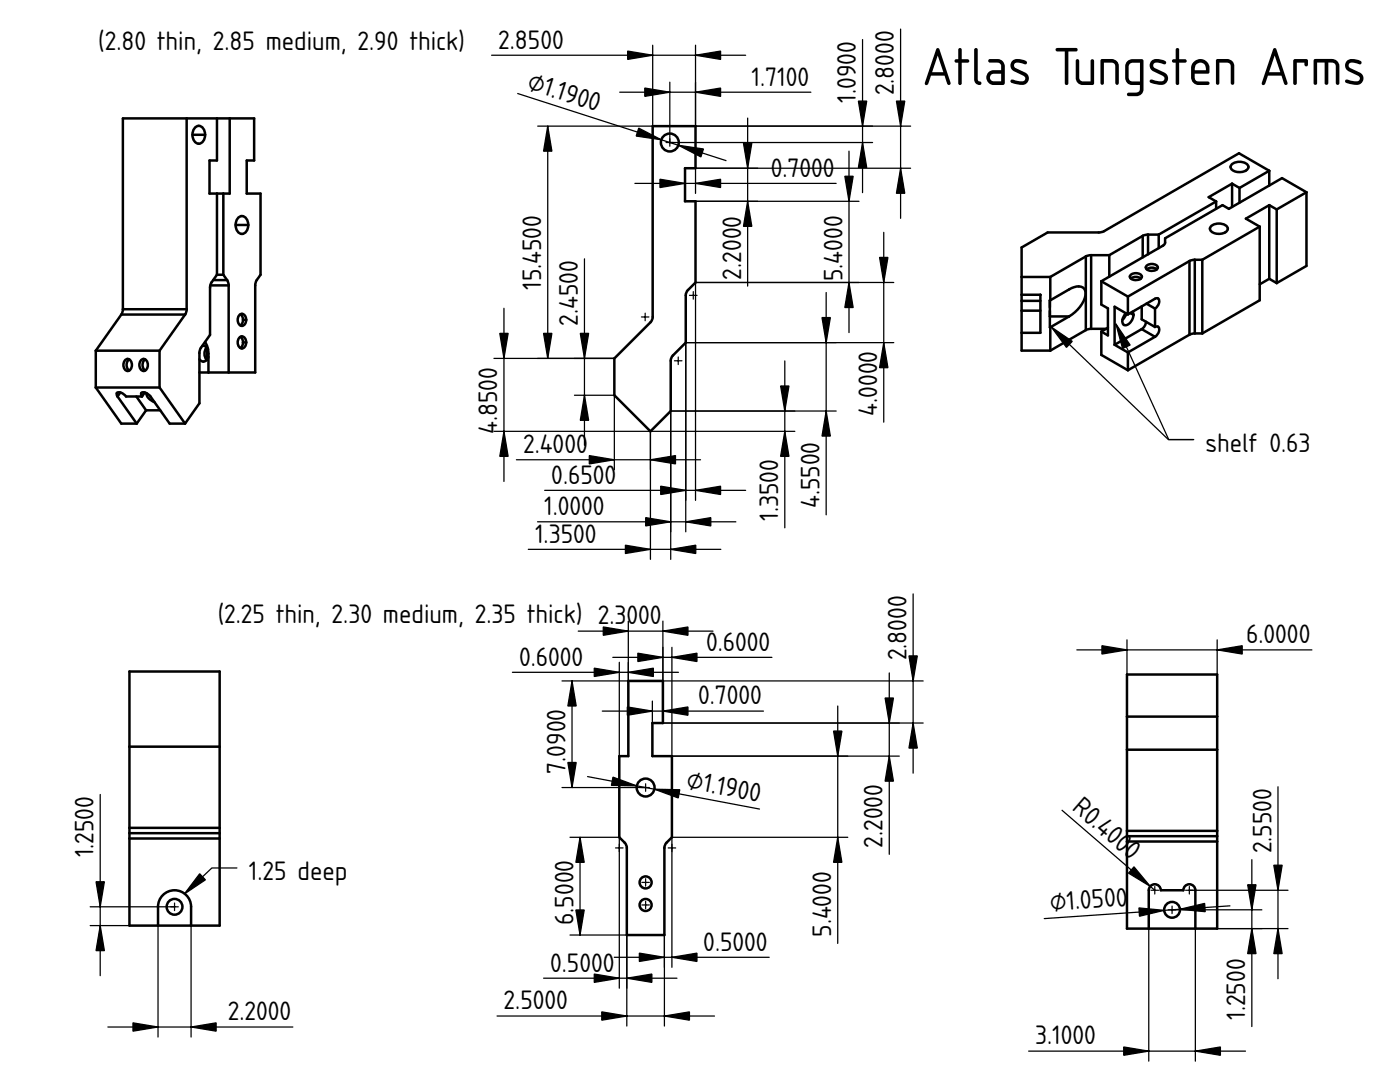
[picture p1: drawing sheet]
<svg xmlns="http://www.w3.org/2000/svg" width="279mm" height="216mm" viewBox="0 0 279 216" stroke-linecap="round" stroke-linejoin="round" font-family="sans-serif">
<path d="M130.7 55.6h.1" fill="none" stroke="#000" stroke-width=".2"/>
<circle cx="133.7" cy="28.4" r="1.79" fill="#fff"/>
<g fill="none" stroke="#000" stroke-width=".5">
<path d="M130.3 25.2h8.5v8.4h-2.1v6.6h2.1v16.2l-1.5 1.5-.4 .7v9.8l-2.6 2.5-.4 .8v10.3l-4.1 4.1-7.2-7.2v-7.4l7.2-7.2 .4-.8z"/>
<circle cx="133.7" cy="28.4" r="1.79"/>
</g>
<g fill="#000" stroke="#080808" stroke-width=".25">
<path d="M133.7 27.7v1.5zM132.9 28.4h1.5z" fill-rule="evenodd"/>
<path d="M138.4 58.2v1.5zM137.6 58.9h1.5z" fill-rule="evenodd"/>
<path d="M128.8 62.5v1.5zM128 63.2h1.5z" fill-rule="evenodd"/>
<path d="M135.4 71.2v1.5zM134.6 72h1.5z" fill-rule="evenodd"/>
</g>
<path d="M130.7 55.6h.1" fill="none" stroke="#000" stroke-width=".2"/>
<g fill="none" stroke="#000" stroke-width=".25">
<path d="M98.1 11h50.7M103.3 18.7l41.6 13.3M123.7 18.4h38.1M130.3 9v16.2h-23M133.7 16.4v12h40.4M138.8 9v16.2h42.9M172.1 7.9v30.5M179.7 5.8v37.8M109.3 25.2v46.3M126.7 36.6h40.2M138.8 33.6v5M149.2 23.6v33.5"/>
<path d="M169.4 30.2v36.2M181.7 33.6h-45v5M116.6 51.6v37.3M136.7 40.2h34.7M164.9 58.4v44.3M176.4 46.4v37.8M178.4 56.4h-39.6v43.4M98.6 71.5h24M100.6 61.5v34.6M114.6 78.9h8v14.8M156.6 72v33.3M178.4 68.4h-41.5v37.7"/>
<path d="M98.6 86.1h60M103.1 91.7h36.7M108.7 97.8h40.1M129.8 86.1v25.5M166.9 82h-33v29.6M105.4 109.6h38.5M107.3 104.1h39.6"/>
</g>
<g fill="#000" stroke="#000" stroke-width=".25">
<path d="M125.3 10.2l5 .8-5 .9zM128.7 17.6l5 .8-5 .8zM138.8 11l5-.8v1.7zM138.8 18.4l5-.8v1.6zM109.3 25.2l.8 5h-1.6zM127.5 25.6l4.5 2.3-5-.7zM135.4 29l5 .7-.5 1.6zM131.7 35.8l5 .8-5 .8zM138.8 36.6l5-.8v1.6zM148.4 28.6h1.6l-.8 5zM172.1 28.4l.9 5h-1.7zM171.3 20.2h1.7l-.9 5z"/>
<path d="M179.7 33.6l.9 5h-1.7zM178.9 20.2h1.7l-.9 5zM149.2 40.2l.8 5h-1.6zM169.4 56.4l.9 5h-1.7zM168.6 35.2h1.7l-.9 5zM175.5 51.4h1.7l-.8 5zM99.7 66.5h1.7l-.8 5zM108.5 66.5h1.6l-.8 5zM116.6 78.9l.9 5h-1.7zM115.8 66.5h1.7l-.9 5zM164 63.4h1.7l-.8 5zM176.4 68.4l.8 5h-1.7z"/>
<path d="M100.6 86.1l.8 5h-1.7zM117.6 90.9l5 .8-5 .9zM129.8 91.7l5-.8v1.7zM131.9 97l5 .8-5 .9zM138.8 97.8l5-.8v1.7zM155.8 77h1.7l-.9 5zM156.6 86.1l.9 5h-1.7zM164.9 82l.8 5h-1.7zM124.8 108.8l5 .8-5 .8zM128.9 103.3l5 .8-5 .9zM133.9 109.6l5-.8v1.6zM136.9 104.1l5-.8v1.7z"/>
</g>
<path d="M125.4 135.9h6.9v8.4h-2.1v6.6h3.9v16.2l-1.3 1.3-.2 .8v17.4h-7.5v-17.4l-.3-.8-1.2-1.3v-16.2h1.8z" fill-rule="evenodd" fill="#fff"/>
<path d="M128.8 161.2h.1" fill="none" stroke="#000" stroke-width=".2"/>
<g fill="#fff">
<circle cx="128.8" cy="157.1" r="1.79"/>
<circle cx="128.8" cy="176.1" r="1.2"/>
<circle cx="128.8" cy="180.6" r="1.2"/>
</g>
<g fill="none" stroke="#000" stroke-width=".5">
<path d="M125.4 135.9h6.9v8.4h-2.1v6.6h3.9v16.2l-1.3 1.3-.2 .8v17.4h-7.5v-17.4l-.3-.8-1.2-1.3v-16.2h1.8z"/>
<circle cx="128.8" cy="157.1" r="1.79"/>
<circle cx="128.8" cy="176.1" r="1.2"/>
<circle cx="128.8" cy="180.6" r="1.2"/>
</g>
<g fill="#000" stroke="#080808" stroke-width=".25">
<path d="M128.8 156.4v1.5zM128.1 157.1h1.5z" fill-rule="evenodd"/>
<path d="M123.6 168.4v1.5zM122.8 169.2h1.5z" fill-rule="evenodd"/>
<path d="M128.8 175.3v1.5zM128.1 176.1h1.5z" fill-rule="evenodd"/>
<path d="M134.1 168.4v1.5zM133.3 169.2h1.5z" fill-rule="evenodd"/>
<path d="M128.8 179.8v1.5zM128.1 180.6h1.5z" fill-rule="evenodd"/>
</g>
<path d="M128.8 161.2h.1" fill="none" stroke="#000" stroke-width=".2"/>
<g fill="none" stroke="#000" stroke-width=".25">
<path d="M182.2 118.5v35.8M102.3 134.2h33.1M112.2 135.9h13.2M114.2 135.9v21.2M115.4 125.9h26.9M122.3 131.2h31.8M123.6 132.2v18.7M125.4 123.9v12.3M130.2 139.9v4.4M132.3 123.9v20.4h51.9M132.3 135.9h51.9M134.1 129.2v21.7h45.4"/>
<path d="M177.5 134.3v36.2M112.2 157.1h16.6M117.3 155l34.3 6.4M120.2 141.9h32.2M167.2 140.9v47.3M113.8 167.1h9.8v30.1M115.8 167.1v19.5M169.2 167.1h-35.1v25.9M108.5 195.2h26.6M113.8 186.6h11.3v18.1M122.6 191h30.9M132.6 186.6v18.1"/>
<path d="M99.2 202.7h43.4"/>
</g>
<g fill="#000" stroke="#000" stroke-width=".25">
<path d="M114.2 135.9l.8 5h-1.7zM118.6 133.3l5 .9-5 .8zM120.4 125.1l5 .8-5 .9zM125.4 134.2l5-.9v1.7zM132.3 125.9l5-.8v1.7zM127.3 130.3l5 .9-5 .8zM134.1 131.2l5-.9v1.7zM181.4 130.9h1.7l-.9 5zM113.3 152.1h1.7l-.8 5zM122.3 155.1l4.8 1.7-5.1-.1zM125.2 141.1l5 .8-5 .8zM130.6 157.5l5.1 .1-.3 1.6z"/>
<path d="M132.3 141.9l5-.8v1.6zM166.4 145.9h1.6l-.8 5zM177.5 150.9l.8 5h-1.7zM176.6 139.3h1.7l-.8 5zM182.2 144.3l.9 5h-1.7zM115.8 167.1l.8 5h-1.7zM167.2 167.1l.8 5h-1.6zM114.9 181.6h1.7l-.8 5zM118.6 194.4l5 .8-5 .8zM125.1 195.2l5-.8v1.6zM127.6 190.2l5 .8-5 .8zM134.1 191l5-.8v1.6z"/>
<path d="M120.1 201.9l5 .8-5 .9zM132.6 202.7l5-.8v1.7z"/>
</g>
<path d="M224.9 134.6h18v50.7h-18z" fill-rule="evenodd" fill="#fff"/>
<path d="M233.9 159.9h.1" fill="none" stroke="#000" stroke-width=".2"/>
<path d="M224.9 149.6h18v16.2h-18z" fill-rule="evenodd" fill="#fff"/>
<path d="M233.9 159.9h.1" fill="none" stroke="#000" stroke-width=".2"/>
<g fill="#fff">
<path d="M224.9 167.9h18v17.4h-4.3v-7.7a1.2 1.2 0 0 0-1.2-1.2 1.2 1.2 0 0 0-1.2 1.2h-4.5a1.2 1.2 0 0 0-1.2-1.2 1.2 1.2 0 0 0-1.2 1.2v7.7h-4.4z" fill-rule="evenodd"/>
<path d="M224.9 134.6h18v8.4h-18z" fill-rule="evenodd"/>
<path d="M224.9 143h18v6.6h-18z" fill-rule="evenodd"/>
<path d="M229.5 176.9a1.2 1.2 0 0 1 1.3-.4 1.2 1.2 0 0 1 .9 1.1h4.5a1.2 1.2 0 0 1 1.2-1.2 1.2 1.2 0 0 1 1.2 1.2v7.7h-9.3v-7.7z" fill-rule="evenodd"/>
<path d="M224.9 166.9h18v1h-18z" fill-rule="evenodd"/>
<path d="M224.9 165.8h18v1.1h-18z" fill-rule="evenodd"/>
<circle cx="233.9" cy="181.5" r="1.58"/>
</g>
<g fill="none" stroke="#000" stroke-width=".5">
<path d="M224.9 134.6h18v50.7h-18zM224.9 143h18M224.9 149.6h18M224.9 165.8h18M224.9 167.9h18M224.9 166.9h18M229.3 185.3v-7.7a1.2 1.2 0 0 1 1.2-1.2 1.2 1.2 0 0 1 1.2 1.2h4.5a1.2 1.2 0 0 1 1.2-1.2 1.2 1.2 0 0 1 1.2 1.2v7.7"/>
<circle cx="233.9" cy="181.5" r="1.58"/>
</g>
<g fill="#000" stroke="#080808" stroke-width=".25">
<path d="M230.5 176.9v1.5zM229.7 177.6h1.5z" fill-rule="evenodd"/>
<path d="M237.4 176.9v1.5zM236.6 177.6h1.5z" fill-rule="evenodd"/>
<path d="M233.9 180.8v1.5zM233.2 181.5h1.5z" fill-rule="evenodd"/>
</g>
<path d="M233.9 159.9h.1" fill="none" stroke="#000" stroke-width=".2"/>
<g fill="none" stroke="#000" stroke-width=".25">
<path d="M214.9 129.7h46.9M224.9 127.7v6.9M242.9 127.7v6.9M255 157v38.3M212 161.7l18.5 15.9M237.4 177.6h19.6M249.8 171.5v33.3M229.3 185.3v26.4M233.9 181.5h17.9M238.6 185.3v26.4M242.9 185.3h14.1M245.5 180.7l-37.1 2.6"/>
<path d="M205.3 209.7h43.3"/>
</g>
<path d="M219.9 128.8l5 .9-5 .8zM242.9 129.7l5-.9v1.7zM226.3 173l3.3 3.9-4.4-2.7zM254.2 172.6h1.7l-.9 5zM227.3 181.2l5 .5-4.9 1.1zM235.5 181.4l4.9-1.1 .1 1.6zM249 176.5h1.7l-.9 5zM249.8 185.3l.9 5h-1.7zM255 185.3l.9 5h-1.7zM224.3 208.9l5 .8-5 .9zM238.6 209.7l5-.8v1.7z" fill="#000" stroke="#000" stroke-width=".25"/>
<path d="M25.8 134h18v50.7h-18z" fill-rule="evenodd" fill="#fff"/>
<path d="M34.8 159.3h.1" fill="none" stroke="#000" stroke-width=".2"/>
<path d="M25.8 149h18v16.2h-18z" fill-rule="evenodd" fill="#fff"/>
<path d="M34.8 159.3h.1" fill="none" stroke="#000" stroke-width=".2"/>
<g fill="#fff">
<path d="M25.8 167.3h18v17.4h-5.7v-3.8a3.3 3.3 0 0 0-3.3-3.3 3.3 3.3 0 0 0-3.3 3.3v3.8h-5.7z" fill-rule="evenodd"/>
<path d="M25.8 134h18v15h-18z" fill-rule="evenodd"/>
<path d="M32.5 178.6a3.3 3.3 0 0 1 3.6-.7 3.3 3.3 0 0 1 2 3v3.8h-6.6v-3.8a3.3 3.3 0 0 1 1-2.3z" fill-rule="evenodd"/>
<path d="M25.8 166.3h18v1h-18z" fill-rule="evenodd"/>
<path d="M25.8 165.2h18v1.1h-18z" fill-rule="evenodd"/>
<circle cx="34.8" cy="180.9" r="1.58"/>
</g>
<g fill="none" stroke="#000" stroke-width=".5">
<path d="M25.8 134h18v50.7h-18zM25.8 149h18M25.8 165.2h18M25.8 166.3h18M25.8 167.3h18M31.5 184.7v-3.8a3.3 3.3 0 0 1 3.3-3.3 3.3 3.3 0 0 1 3.3 3.3v3.8"/>
<circle cx="34.8" cy="180.9" r="1.58"/>
</g>
<path d="M34.8 180.2v1.5zM34.1 180.9h1.5z" fill-rule="evenodd" fill="#000" stroke="#080808" stroke-width=".25"/>
<path d="M34.8 159.3h.1" fill="none" stroke="#000" stroke-width=".2"/>
<path d="M20 158.5v36.2M47.3 173.2h-5l-5.5 5.2M18 184.7h7.8M18 180.9h16.8M31.5 184.7v22.2M38.1 184.7v22.2M21.5 204.9h36.9" fill="none" stroke="#000" stroke-width=".25"/>
<path d="M39.8 174.3l1.2 1.3-4.2 2.8zM20 184.7l.8 5h-1.6zM19.2 175.9h1.6l-.8 5zM26.5 204.1l5 .8-5 .9zM38.1 204.9l5-.8v1.7z" fill="#000" stroke="#000" stroke-width=".25"/>
<path d="M203.9 49.4l5.2-3h10.2l.8-.2 27.2-15.6 6 3.5v2.9l2.6-1.5 4.8 2.9v14.7l-5.9 3.4-1.5-.9-1.9 1.1v3.2l-11.5 6.6h-1.7l-.8 .3-12.3 7.1-5.3-3.1v-4.6l.9-.6h-2.9l-.9 .2-7.3 4.2h-5.7z" fill-rule="evenodd" fill="#fff"/>
<path d="M232.3 52.2h.1" fill="none" stroke="#000" stroke-width=".2"/>
<path d="M203.9 49.4l5.2-3h10.2l.8-.2 27.2-15.6 6 3.5-5.9 3.4-1.5-.9-4.7 2.7 1.5 .9-11.5 6.6h-2.1l-.8 .2-6.9 3.9h-3.6l-.9 .2-7.3 4.2h-5.7z" fill-rule="evenodd" fill="#fff"/>
<path d="M232.3 52.2h.1" fill="none" stroke="#000" stroke-width=".2"/>
<path d="M219.8 56.1l12.3-7.1 .4-.4v-1.1l11.5-6.6 1.2 .8 10.7-6.2 4.8 2.9-5.9 3.4-1.5-.9-4.7 2.7 2.8 1.6-11.5 6.6-1.7 .1-.8 .2-12.3 7.1z" fill-rule="evenodd" fill="#fff"/>
<path d="M232.3 52.2h.1" fill="none" stroke="#000" stroke-width=".2"/>
<g fill="#fff">
<path d="M239.9 51.8l11.5-6.6v14.7l-11.5 6.6z" fill-rule="evenodd"/>
<path d="M225.1 59.2l12.3-7.1v14.7l-12.3 7.1v-3.6l5.4-3.1a1.43 1.43 0 0 0 .6-2h-.6v-3.6a1.43 1.43 0 0 0 .6-2h-.6l-5.4 3.1z" fill-rule="evenodd"/>
</g>
<path d="M232.3 52.2h.1" fill="none" stroke="#000" stroke-width=".2"/>
<g fill="#fff">
<path d="M209.5 63.1h3.9l-3.8 2.2z"/>
<path d="M254.8 41.8l5.9-3.4v14.7l-5.9 3.4z" fill-rule="evenodd"/>
<path d="M209.6 55.3l7.1-4.1v14.7l-7.1 4.1v-4.7l3.8-2.2a6.4 6.4 0 0 0 3.3-4.7 1.6 1.6 0 0 0-2.6-1l-4.5 2.5z" fill-rule="evenodd"/>
<path d="M203.9 55.3h5.7v14.7h-5.7v-3.6h3.7v-7.6h-3.7z" fill-rule="evenodd"/>
<path d="M219.8 56.1l5.3 3.1v3.5l-2.7-1.5v7.6l2.7 1.5v3.6l-5.3-3.1v-4.6l1.3 .7v-5.4l-1.3-.7z" fill-rule="evenodd"/>
<path d="M217.8 50.9h3.6v4.3l-1.6 .9v4.7l1.3 .7v3.9l-.4 .2h-2.9z" fill-rule="evenodd"/>
<path d="M248.6 43.6l4.7-2.7v14.7l-1.9 1.1v-11.5z" fill-rule="evenodd"/>
<path d="M209.6 59.9l3.8-2.1a3.1 3.1 0 0 1 2.7-.4 2.02 2.02 0 0 1 .2 2.6l-1.2 1.8-1.7 1.3h-3.9z" fill-rule="evenodd"/>
<path d="M221.4 50.9l6.7-3.8v4.3l-6.7 3.8z" fill-rule="evenodd"/>
<path d="M222.4 61.2l2.3 1.3a1.71 1.71 0 0 0-.4 2.3 1.88 1.88 0 0 0 1.9-2l-.2-.6 1.9-1.1v2.6l.8 .5-.3 1-.5 .5-5.5 3.1z" fill-rule="evenodd"/>
<path d="M238.4 51.8h1.5v14.7h-1.5z" fill-rule="evenodd"/>
<path d="M253.3 40.9l1.5 .9v14.7l-1.5-.9z" fill-rule="evenodd"/>
<path d="M231.2 46.8l11.5-6.6v1.5l-10.2 5.8v1.1l-1.3 .9z" fill-rule="evenodd"/>
<path d="M247.4 37.5l5.9-3.4v2.9l-5.9 3.4z" fill-rule="evenodd"/>
<path d="M222.4 68.8l5.5-3.1 2.6 1.5-5.4 3.1z" fill-rule="evenodd"/>
<path d="M203.9 62h3.7v4.4h-3.7z" fill-rule="evenodd"/>
<path d="M237.4 52.1l1-.3v14.7l-1 .3z" fill-rule="evenodd"/>
<path d="M216.7 51.2l1.1-.3v14.7l-1.1 .3z" fill-rule="evenodd"/>
<path d="M241.2 39.3l4.7-2.7v4.7l-.7 .4-1.2-.8-1.3 .8v-1.5z" fill-rule="evenodd"/>
<path d="M227.9 61.1l.9-.5 1.7 1v3.6l-2.6-1.5z" fill-rule="evenodd"/>
<path d="M203.9 60h3.7v2h-3.7z" fill-rule="evenodd"/>
<path d="M229.1 46.8h2.1v2.7l-2.1 1.2z" fill-rule="evenodd"/>
<path d="M245.9 32.7a2.51 2.51 0 0 1 3.2 .3 1.06 1.06 0 0 1-1.2 1.3h-.4a1.68 1.68 0 0 1-1.9-1z" fill-rule="evenodd"/>
<path d="M241.8 45a2.51 2.51 0 0 1 3.1 .3 1.06 1.06 0 0 1-1.1 1.3l-.4 .1a1.68 1.68 0 0 1-1.9-1.1z" fill-rule="evenodd"/>
<path d="M245.9 36.6l1.5 .9v2.9l-1.5 .9z" fill-rule="evenodd"/>
<path d="M228.7 64.2l1.8 1a.6 .6 0 0 1 .8 .1 .6 .6 0 0 1 0 .8l-.3 .7-.5 .4-2.6-1.5 .6-.8z" fill-rule="evenodd"/>
<path d="M203.9 58.8h3.7v1.2h-3.7z" fill-rule="evenodd"/>
<path d="M228.1 47.1l1-.3v3.9l-1 .7z" fill-rule="evenodd"/>
<path d="M224.8 62.6l.3 .1 .5-.2 .6 .3a2.19 2.19 0 0 1-1.6 2.1 .77 .77 0 0 1-.6-.6 .77 .77 0 0 1 .3-.8z" fill-rule="evenodd"/>
<path d="M228.8 60.6l1.7-1a.6 .6 0 0 1 .8 .1 .6 .6 0 0 1 0 .8l-.3 .6-.5 .5z" fill-rule="evenodd"/>
<path d="M228.8 53.1a1.49 1.49 0 0 1 2.3 .3 1.37 1.37 0 0 1-2.4 0z" fill-rule="evenodd"/>
<path d="M225.6 54.9a1.49 1.49 0 0 1 2.3 .3 1.37 1.37 0 0 1-2.4 0z" fill-rule="evenodd"/>
<path d="M228.8 53.1a1.49 1.49 0 0 1 2.3 .3l-.2 .3a1.75 1.75 0 0 0-2 0l-.2-.3z" fill-rule="evenodd"/>
<path d="M225.6 54.9a1.49 1.49 0 0 1 2.3 .3l-.2 .4a1.75 1.75 0 0 0-2 0l-.2-.4z" fill-rule="evenodd"/>
<path d="M219.8 66.2l1.3-.8v1.5z" fill-rule="evenodd"/>
<path d="M225.7 55.6a1.75 1.75 0 0 1 2 0 1.72 1.72 0 0 1-2 0z" fill-rule="evenodd"/>
<path d="M228.9 53.7a1.75 1.75 0 0 1 2 0 1.72 1.72 0 0 1-2 0z" fill-rule="evenodd"/>
<path d="M224.7 62.5l.1 .1-.1 .3-.7 .9 .3-.7z" fill-rule="evenodd"/>
<path d="M225.6 62.5l.4-.3 .2 .6z" fill-rule="evenodd"/>
</g>
<g fill="none" stroke="#000" stroke-width=".5">
<path d="M245.9 36.6l1.5 .9M245.9 36.6l-4.7 2.7 1.5 .9M245.9 36.6v4.7M245.9 32.7a2.51 2.51 0 0 1 3.2 .3 1.06 1.06 0 0 1-1.2 1.3h-.4a1.68 1.68 0 0 1-1.9-1zM247.4 37.5v2.9M253.3 34.1l-6-3.5-27.2 15.6-.8 .2h-10.2l-5.2 3v20.6h5.7M253.3 34.1v2.9M253.3 34.1l-5.9 3.4M260.7 38.4l-4.8-2.9-10.7 6.2-1.2-.8-11.5 6.6v1.1l-.4 .4-12.3 7.1M260.7 38.4v14.7l-5.9 3.4M260.7 38.4l-5.9 3.4M203.9 55.3h5.7"/>
<path d="M203.9 58.8h3.7v7.6h-3.7M209.6 59.9l3.8-2.1a3.1 3.1 0 0 1 2.7-.4 2.02 2.02 0 0 1 .2 2.6l-1.2 1.8-1.7 1.3M209.6 55.3v4.6M209.6 59.9v5.4M216.7 51.2l-7.1 4.1M216.7 51.2v14.7M217.8 50.9l-1.1 .3M217.8 50.9h3.6M217.8 50.9v14.7M219.8 56.1l5.3 3.1M219.8 56.1v4.7l1.3 .7v5.4l-1.3-.7M221.4 50.9v4.3"/>
<path d="M225.1 59.2v3.5M225.6 54.9a1.49 1.49 0 0 1 2.3 .3 1.38 1.38 0 0 1-2.4 0zM225.7 55.6a1.75 1.75 0 0 1 2 0M228.1 47.1l-6.7 3.8M228.1 47.1v4.3M228.8 53.1a1.49 1.49 0 0 1 2.3 .3 1.38 1.38 0 0 1-2.4 0zM228.9 53.7a1.75 1.75 0 0 1 2 0M229.1 46.8l-1 .3M229.1 46.8h2.1M229.1 46.8v3.9M231.2 46.8v2.7M237.4 52.1l-12.3 7.1"/>
<path d="M237.4 52.1v14.7M238.4 51.8l-1 .3M238.4 51.8h1.5M238.4 51.8v14.7M239.9 51.8v14.7M241.8 45a2.51 2.51 0 0 1 3.1 .3 1.06 1.06 0 0 1-1.1 1.3l-.4 .1a1.68 1.68 0 0 1-1.9-1.1zM242.7 40.2l-11.5 6.6M242.7 40.2v1.5M251.4 45.2v14.7l-11.5 6.6M251.4 45.2l-11.5 6.6M253.3 40.9v14.7M253.3 40.9l1.5 .9"/>
<path d="M253.3 40.9l-4.7 2.7 2.8 1.6M253.3 55.6l1.5 .9M253.3 55.6l-1.9 1.1M254.8 41.8v14.7M203.9 60h3.7M203.9 62h3.7M209.5 63.1h3.9M209.6 65.3v4.7M213.4 63.1l-3.8 2.2M216.7 65.9l-7.1 4.1M217.8 65.6l-1.1 .3M217.8 65.6h2.9"/>
<path d="M219.8 66.2v4.6l5.3 3.1M221.1 65.4l-1.3 .8M222.4 68.8l2.7 1.5M224.7 62.5a1.7 1.7 0 0 0-.4 2.3 1.88 1.88 0 0 0 1.9-2M224.8 62.6l-.3 .6-.5 .6M225.1 70.3v3.6M225.1 62.7l-2.7-1.5v7.6M225.6 62.5l.6 .3M226 62.2l.2 .6M227.9 65.7l-5.5 3.1M227.9 61.1v2.6l2.6 1.5M227.9 65.7l2.6 1.5"/>
<path d="M228.7 64.2l-.2 .7-.6 .8M228.8 60.6l1.7 1M230.5 61.6a1.43 1.43 0 0 0 .6-2h-.6l-5.4 3.1M230.5 65.2a.6 .6 0 0 1 .8 .1 .6 .6 0 0 1 0 .8l-.3 .7-.5 .4M230.5 61.6v3.6M230.5 67.2l-5.4 3.1M237.4 66.8l-12.3 7.1M238.4 66.5l-1 .3M238.4 66.5h1.5"/>
</g>
<path d="M232.3 52.2h.1" fill="none" stroke="#000" stroke-width=".2"/>
<path d="M209.8 65.3l23.4 22.4h5M222.7 64.7l10.5 23h5" fill="none" stroke="#000" stroke-width=".25"/>
<path d="M209.8 65.3l4.2 2.8-1.2 1.2zM222.7 64.7l2.8 4.2-1.5 .6z" fill="#000" stroke="#000" stroke-width=".25"/>
<path d="M24.5 23.6h26.2v8.4h-1.5v6.6h2.8v16.2a3.4 3.4 0 0 0-1 1.9l-.1 17.6h-11.1v6.2l-2.9 4h-3l-1.9-2.6h-2.8l-1.9 2.6h-3.1l-5.1-7.2v-7.3l5.1-7.2 .3-.8z" fill-rule="evenodd" fill="#fff"/>
<path d="M35.6 54.1h.1" fill="none" stroke="#000" stroke-width=".2"/>
<path d="M24.5 23.6h12.8v38.1h-12.8z" fill-rule="evenodd" fill="#fff"/>
<path d="M35.6 54.1h.1" fill="none" stroke="#000" stroke-width=".2"/>
<path d="M37.3 23.6h6v8.4h-1.5v6.6h1.5v16.2l-1.2 1.7-.2 .6v9.7l-1.8 2.6-.3 .8v10.3l-2.9 4-5.1-7.2v-7.3l5.1-7.2 .3-.8z" fill-rule="evenodd" fill="#fff"/>
<path d="M35.6 54.1h.1" fill="none" stroke="#000" stroke-width=".2"/>
<g fill="#fff">
<path d="M45.8 23.6h4.9v8.4h-1.5v6.6h2.8v16.2a3.4 3.4 0 0 0-1 1.9l-.1 17.6h-5.3v-17.6a3.4 3.4 0 0 0-1-1.9v-16.2h1.2z" fill-rule="evenodd"/>
<path d="M19.1 70h12.7v7.3h-12.7z" fill-rule="evenodd"/>
<path d="M24.2 62.8h12.7l-5.1 7.2h-12.7z" fill-rule="evenodd"/>
<path d="M42 56.9h3.6v17.4h-4v-3.1a4.7 4.7 0 0 0-.7-3l1-1.4z" fill-rule="evenodd"/>
<path d="M19.1 77.3h12.7l5.1 7.2h-3l-3.9-5.4a1.56 1.56 0 0 0-1.8-.7l.1 .7h-3.1l-.9-.7a.68 .68 0 0 0-1 .2l.2 .5 3.8 5.4h-3.1z" fill-rule="evenodd"/>
<path d="M43.3 23.6h2.5v15h-4v-6.6h1.5z" fill-rule="evenodd"/>
<path d="M43.3 38.6h1.3v16.2h-1.3z" fill-rule="evenodd"/>
<path d="M24 78.3l.7 .3 .5 .5h2l2 2.8-1.9 2.6-3.8-5.4z" fill-rule="evenodd"/>
<path d="M24.5 61.7h12.8l-.4 1.1h-12.7z" fill-rule="evenodd"/>
<path d="M27.2 79.1h1.1l.6-.8 .3 .1a2.14 2.14 0 0 0 1.6 1.8l1.2 1.7h-2.8z" fill-rule="evenodd"/>
<path d="M38.9 25.5a1.16 1.16 0 0 1 1.3-.3 1.16 1.16 0 0 1 .7 1.1 1.77 1.77 0 0 1-1.2 2.4 1.97 1.97 0 0 1-.8-3.2z" fill-rule="evenodd"/>
<path d="M47.5 43.5a1.16 1.16 0 0 1 1.3-.3 1.16 1.16 0 0 1 .7 1.1 1.77 1.77 0 0 1-1.2 2.4 1.97 1.97 0 0 1-.8-3.2z" fill-rule="evenodd"/>
<path d="M39.8 71.7a1 1 0 0 0 1.1 .4 1 1 0 0 0 .7-.9v3.1h-1.8z" fill-rule="evenodd"/>
<path d="M38.9 25.5a1.16 1.16 0 0 1 1.3-.3 1.16 1.16 0 0 1 .7 1.1v.6h-2.5l.1-.6z" fill-rule="evenodd"/>
<path d="M47.5 43.5a1.16 1.16 0 0 1 1.3-.3 1.16 1.16 0 0 1 .7 1.1v.6h-2.5l.1-.6z" fill-rule="evenodd"/>
<path d="M38.4 26.9h2.5a1.4 1.4 0 0 1-1.6 1.7 1.84 1.84 0 0 1-.9-1.7z" fill-rule="evenodd"/>
<path d="M47 44.9h2.5a1.4 1.4 0 0 1-1.6 1.7 1.84 1.84 0 0 1-.9-1.7z" fill-rule="evenodd"/>
<path d="M42.5 55.9h2.8l.3 1h-3.6z" fill-rule="evenodd"/>
<path d="M40.4 69h.4l.5 .3a2 2 0 0 0 0 2.5 .89 .89 0 0 1-1.5-.1v-1.5z" fill-rule="evenodd"/>
<path d="M47.7 67.4l.3-.2a.89 .89 0 0 1 .9 .2 .89 .89 0 0 1 .2 .9 .93 .93 0 0 1-1.1 1.1 1.45 1.45 0 0 1-.3-2z" fill-rule="evenodd"/>
<path d="M47.7 62.9l.3-.2a.89 .89 0 0 1 .9 .2 .89 .89 0 0 1 .2 .9 .93 .93 0 0 1-1.1 1.1 1.45 1.45 0 0 1-.3-2z" fill-rule="evenodd"/>
<path d="M25 71.9a.86 .86 0 0 1 1-.1 .86 .86 0 0 1 .3 1 .86 .86 0 0 1-.3 1 .86 .86 0 0 1-1 0 1.52 1.52 0 0 1 0-1.9z" fill-rule="evenodd"/>
<path d="M28.2 71.9a.86 .86 0 0 1 1-.1 .86 .86 0 0 1 .3 1 .86 .86 0 0 1-.3 1 .86 .86 0 0 1-1 0 1.52 1.52 0 0 1 0-1.9z" fill-rule="evenodd"/>
<path d="M43.3 54.8h1.3l.7 1.1h-2.8z" fill-rule="evenodd"/>
<path d="M47.7 67.4l.3-.2a1.43 1.43 0 0 1 0 2.2 1.45 1.45 0 0 1-.3-2z" fill-rule="evenodd"/>
<path d="M47.7 62.9l.3-.2a1.43 1.43 0 0 1 0 2.2 1.45 1.45 0 0 1-.3-2z" fill-rule="evenodd"/>
<path d="M25.6 71.9l.2-.2a1.43 1.43 0 0 1 0 2.2 1.45 1.45 0 0 1-.2-2z" fill-rule="evenodd"/>
<path d="M28.8 71.9l.2-.2a1.43 1.43 0 0 1 0 2.2 1.45 1.45 0 0 1-.2-2z" fill-rule="evenodd"/>
<path d="M25 71.9a.64 .64 0 0 1 .8-.2 1.43 1.43 0 0 0 0 2.2 .89 .89 0 0 1-.9-.1 .89 .89 0 0 1-.3-1z" fill-rule="evenodd"/>
<path d="M28.2 71.9a.64 .64 0 0 1 .8-.2 1.43 1.43 0 0 0 0 2.2 .89 .89 0 0 1-1-.1 .89 .89 0 0 1-.2-1z" fill-rule="evenodd"/>
<path d="M41.3 69.3v2.5a2 2 0 0 1 0-2.5z" fill-rule="evenodd"/>
<path d="M29.2 78.4l.7 .5 .9 1.3a2.14 2.14 0 0 1-1.6-1.8z" fill-rule="evenodd"/>
<path d="M48.5 68.3h.6a.93 .93 0 0 1-1.1 1.1 1.27 1.27 0 0 0 .5-1.1z" fill-rule="evenodd"/>
<path d="M48.5 63.8h.6a.93 .93 0 0 1-1.1 1.1 1.27 1.27 0 0 0 .5-1.1z" fill-rule="evenodd"/>
<path d="M48 62.7a.89 .89 0 0 1 .9 .2 .89 .89 0 0 1 .2 .9h-.6a1.27 1.27 0 0 0-.5-1.1z" fill-rule="evenodd"/>
<path d="M48 67.2a.89 .89 0 0 1 .9 .2 .89 .89 0 0 1 .2 .9h-.6a1.27 1.27 0 0 0-.5-1.1z" fill-rule="evenodd"/>
<path d="M41.3 69.4a2.46 2.46 0 0 1 0 2.4z" fill-rule="evenodd"/>
<path d="M40.9 68.2l.6 1.5a1.07 1.07 0 0 0-1.1-.7z" fill-rule="evenodd"/>
<path d="M23.3 78.4l.7-.1-.5 .8z" fill-rule="evenodd"/>
<path d="M28.2 78.4l.7-.1-.6 .8z" fill-rule="evenodd"/>
</g>
<g fill="none" stroke="#000" stroke-width=".5">
<path d="M37.3 23.6v38.1M38.4 26.9h2.5M38.9 25.5a1.16 1.16 0 0 1 1.3-.3 1.16 1.16 0 0 1 .7 1.1 1.77 1.77 0 0 1-1.2 2.4 1.97 1.97 0 0 1-.8-3.2zM43.3 23.6v8.4h-1.5v6.6h4v-15M43.3 38.6v16.2M44.6 38.6v16.2M42 56.9h3.6M42.5 55.9h2.8M43.3 54.8l-1.1 1.5-.3 .8v9.7l-1.8 2.6-.3 .8v10.3l-2.9 4M43.3 54.8h1.3M44.6 54.8l.7 1.1M45.3 55.9l.3 1"/>
<path d="M45.6 56.9v17.4M47 44.9h2.5M47.5 43.5a1.16 1.16 0 0 1 1.3-.3 1.16 1.16 0 0 1 .7 1.1 1.77 1.77 0 0 1-1.2 2.4 1.97 1.97 0 0 1-.8-3.2zM19.1 70v7.3M19.1 77.3l5.1 7.2h3.1M19.1 70h12.7M19.1 77.3h12.7M23.5 79.1l-.2-.7a1.48 1.48 0 0 1 1.9 .7h3.1M23.5 79.1l3.8 5.4M24 78.3l-.5 .8M24.2 62.8l-5.1 7.2M24.2 62.8h12.7"/>
<path d="M24.5 61.7v-38.1h26.2v8.4h-1.5v6.6h2.8v16.2a3.4 3.4 0 0 0-1 1.9l-.1 17.6h-11.1M24.5 61.7l-.3 1.1M24.5 61.7h12.8M25 71.9a.78 .78 0 0 1 .8-.2 .78 .78 0 0 1 .5 .7 1.08 1.08 0 0 1-1.1 1.6 1.43 1.43 0 0 1-.2-2.1zM25.8 71.7a1.43 1.43 0 0 0 0 2.2M27.2 79.1l2 2.8M28.2 71.9a.78 .78 0 0 1 .8-.2 .78 .78 0 0 1 .5 .7 1.08 1.08 0 0 1-1.1 1.6 1.43 1.43 0 0 1-.2-2.1zM28.3 79.1l-.1-.7a1.48 1.48 0 0 1 1.8 .7l3.9 5.4h3M28.9 78.3l-.6 .8M29 71.7a1.43 1.43 0 0 0 0 2.2M29.2 78.4a2.14 2.14 0 0 0 1.6 1.8M31.8 70v7.3"/>
<path d="M31.8 77.3l5.1 7.2M36.9 62.8l-5.1 7.2M37.3 61.7l-.4 1.1M40.4 69h.2a1.09 1.09 0 0 1 .9 .7M40.9 68.2l.4 .9 .3 1v4.2M41.3 69.3a2 2 0 0 0 0 2.5M41.3 69.4v2.4M41.6 71.2a.99 .99 0 0 1-.7 .9 .99 .99 0 0 1-1.1-.4M47.8 67.4a.78 .78 0 0 1 .8-.2 .78 .78 0 0 1 .5 .7 1.08 1.08 0 0 1-1.1 1.6 1.43 1.43 0 0 1-.2-2.1zM47.8 62.9a.78 .78 0 0 1 .8-.2 .78 .78 0 0 1 .5 .7 1.08 1.08 0 0 1-1.1 1.6 1.43 1.43 0 0 1-.2-2.1zM48 67.2a1.27 1.27 0 0 1 .5 1.1M48 62.7a1.27 1.27 0 0 1 .5 1.1"/>
<path d="M48.5 68.3a1.27 1.27 0 0 1-.5 1.1M48.5 63.8a1.27 1.27 0 0 1-.5 1.1M48.5 68.3h.6M48.5 63.8h.6M29.2 81.9h2.8M29.2 81.9l-1.9 2.6"/>
</g>
<text font-size="10" x="184.1" y="17">Atlas Tungsten Arms</text>
<g font-size="5">
<text x="19.6" y="10.1">(2.80 thin, 2.85 medium, 2.90 thick)</text>
<text x="99.4" y="9.7">2.8500</text>
<text x="105" y="17.7" transform="rotate(18 105 17.7)">⌀1.1900</text>
<text x="150" y="17.1">1.7100</text>
<text x="170.8" y="20.5" transform="rotate(-90 170.8 20.5)">1.0900</text>
<text x="178.4" y="19" transform="rotate(-90 178.4 19)">2.8000</text>
<text x="153.8" y="35.3">0.7000</text>
<text x="108" y="57.9" transform="rotate(-90 108 57.9)">15.4500</text>
<text x="147.9" y="55.8" transform="rotate(-90 147.9 55.8)">2.2000</text>
<text x="168.1" y="56.1" transform="rotate(-90 168.1 56.1)">5.4000</text>
<text x="115.3" y="65" transform="rotate(-90 115.3 65)">2.4500</text>
<text x="175" y="82.9" transform="rotate(-90 175 82.9)">4.0000</text>
<text x="99.3" y="86.6" transform="rotate(-90 99.3 86.6)">4.8500</text>
<text x="104.4" y="90.4">2.4000</text>
<text x="240.6" y="90.1">shelf 0.63</text>
<text x="110" y="96.5">0.6500</text>
<text x="163.6" y="101.4" transform="rotate(-90 163.6 101.4)">4.5500</text>
<text x="108.6" y="102.8">1.0000</text>
<text x="155.3" y="104" transform="rotate(-90 155.3 104)">1.3500</text>
<text x="106.8" y="108.3">1.3500</text>
<text x="43.4" y="124.3">(2.25 thin, 2.30 medium, 2.35 thick) 2.3000</text>
<text x="140.9" y="129.8">0.6000</text>
<text x="180.9" y="131.8" transform="rotate(-90 180.9 131.8)">2.8000</text>
<text x="248.7" y="128.4">6.0000</text>
<text x="103.6" y="132.8">0.6000</text>
<text x="139.3" y="140.6">0.7000</text>
<text x="112.8" y="154.4" transform="rotate(-90 112.8 154.4)">7.0900</text>
<text x="136.8" y="157.2" transform="rotate(11 136.8 157.2)">⌀1.1900</text>
<text x="213.8" y="161.5" transform="rotate(41 213.8 161.5)">R0.40</text>
<text x="18.7" y="171.1" transform="rotate(-90 18.7 171.1)">1.2500</text>
<text x="176.1" y="169.2" transform="rotate(-90 176.1 169.2)">2.2000</text>
<text x="253.7" y="170.3" transform="rotate(-90 253.7 170.3)">2.5500</text>
<text x="49.7" y="175.6">1.25 deep</text>
<text x="114.4" y="184.6" transform="rotate(-90 114.4 184.6)">6.5000</text>
<text x="209.6" y="181.8" transform="rotate(-4 209.6 181.8)">⌀1.0500</text>
<text x="140.4" y="189.7">0.5000</text>
<text x="165.9" y="186.9" transform="rotate(-90 165.9 186.9)">5.4000</text>
<text x="109.8" y="193.9">0.5000</text>
<text x="45.5" y="203.6">2.2000</text>
<text x="100.5" y="201.4">2.5000</text>
<text x="248.5" y="203.5" transform="rotate(-90 248.5 203.5)">1.2500</text>
<text x="206.6" y="208.4">3.1000</text>
</g>
</svg>
